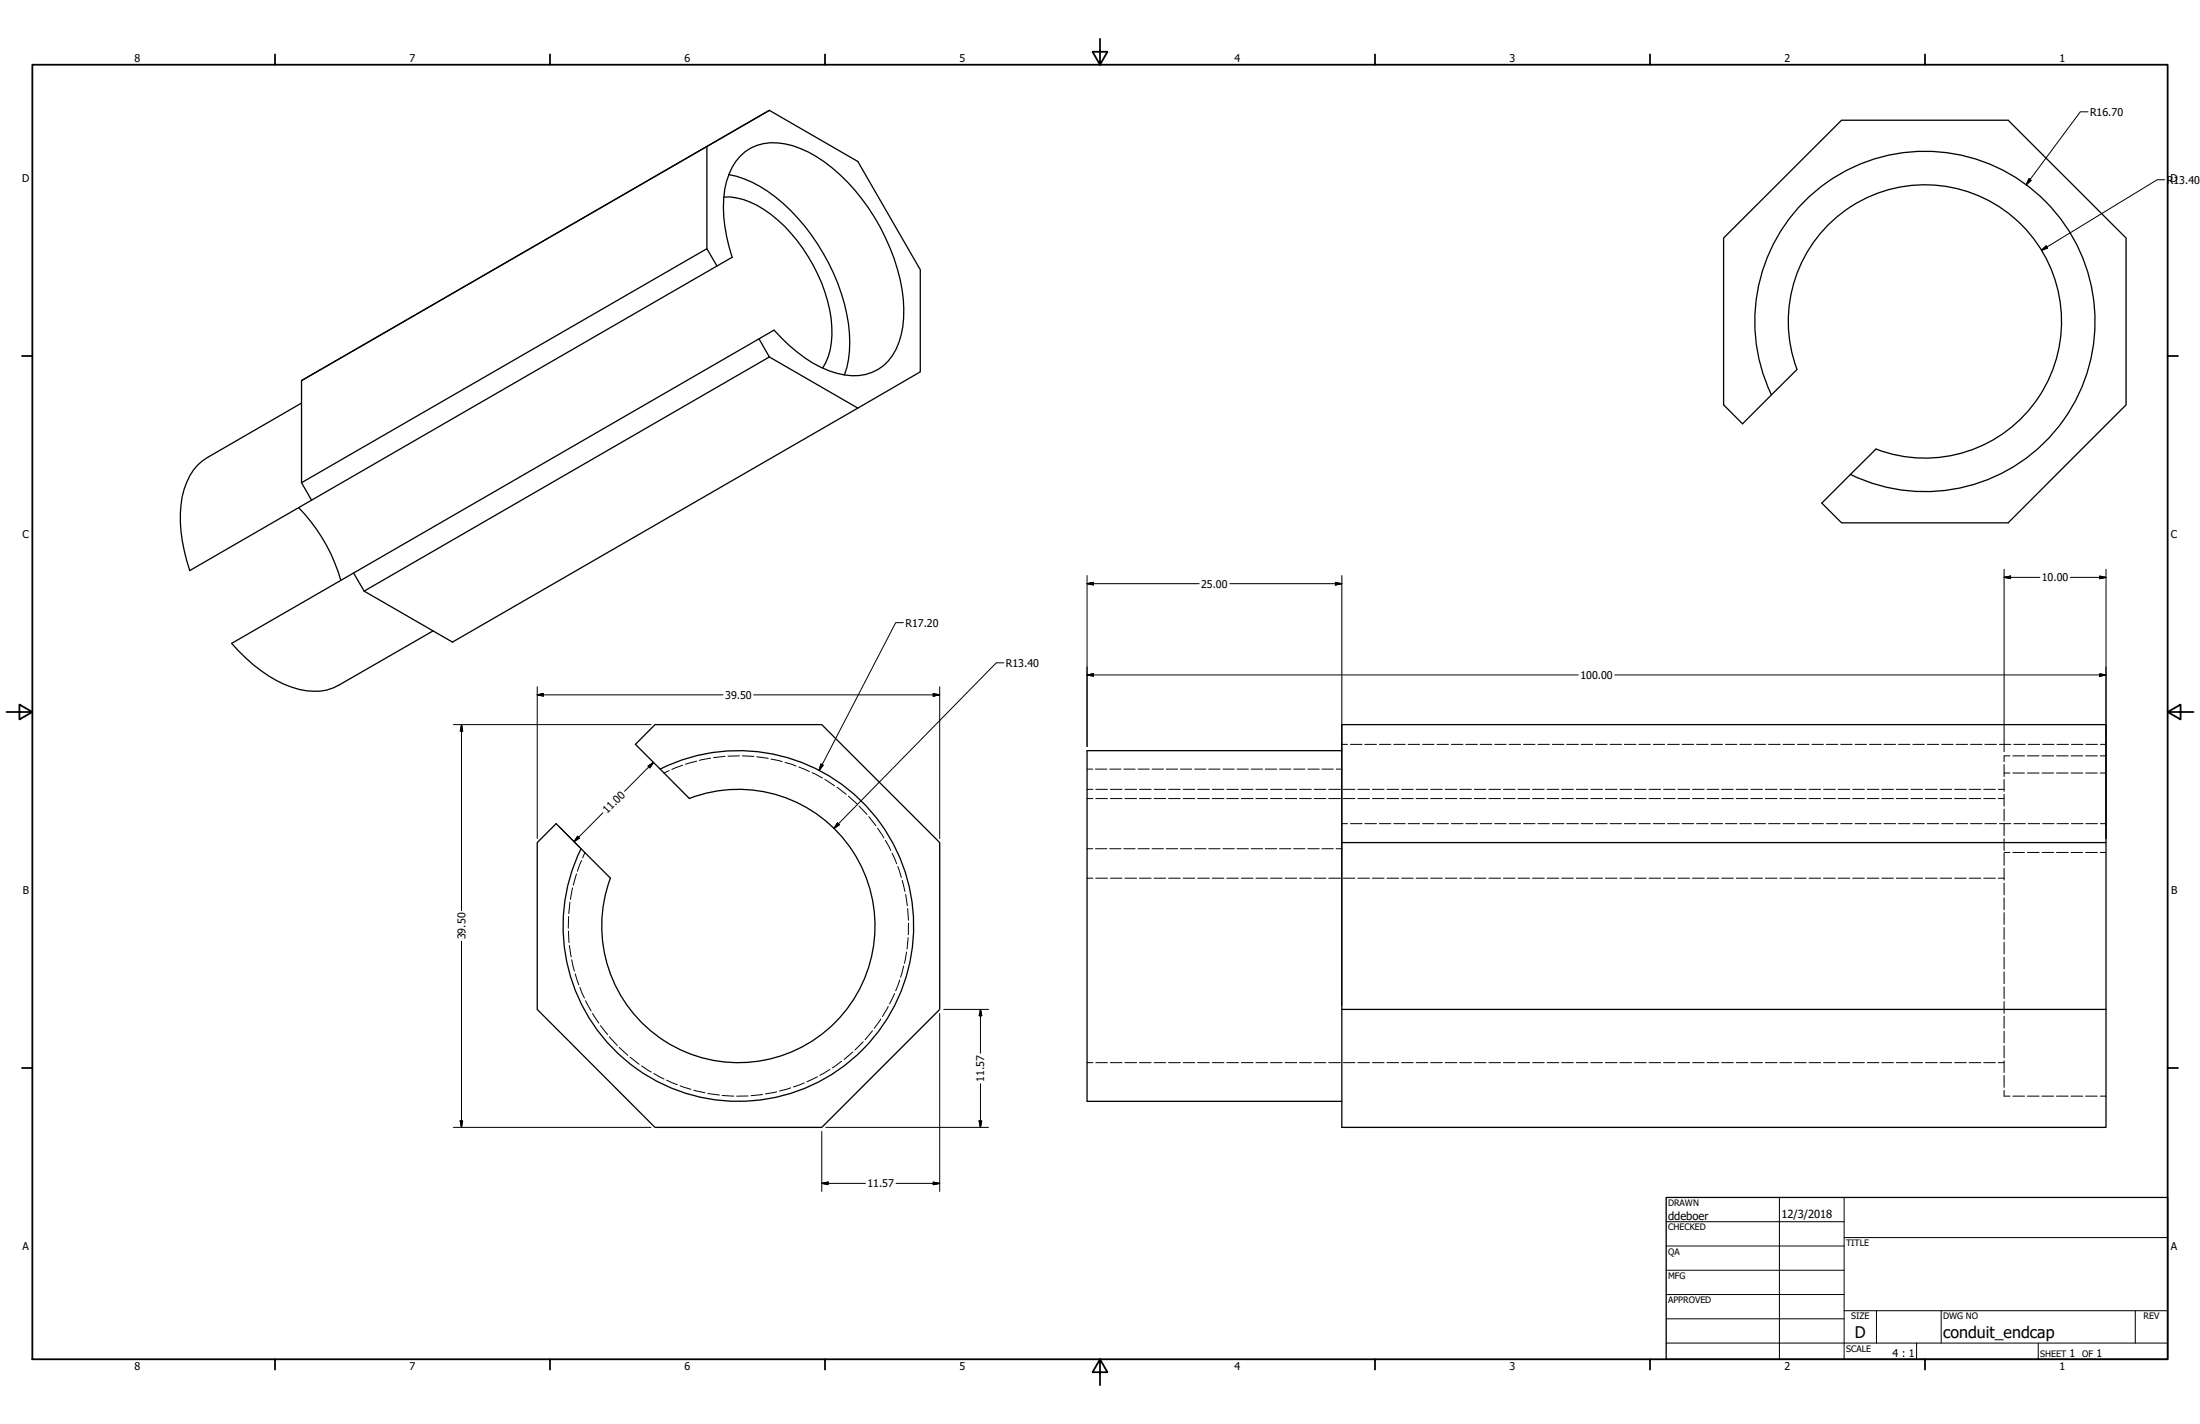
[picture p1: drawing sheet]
<svg xmlns="http://www.w3.org/2000/svg" width="864mm" height="559mm" viewBox="0 0 864 559" stroke-linecap="round" stroke-linejoin="round" font-family="sans-serif">
<!-- layer: Visible (ANSI) -->
<g fill="none" stroke="#000" stroke-width=".51">
<path d="M277.5 57.5v40.1M302 43.3l-183.6 106.1M284.1 77.3a27.3 27.3 0 0 1 18.5 6.8 64.3 64.3 0 0 1 23.9 44.2 25.7 25.7 0 0 1-3.6 16.2M286.1 68.5a47.1 47.1 0 0 1 24.2 14.1 80.8 80.8 0 0 1 23.1 48.1 39.7 39.7 0 0 1-1.9 16.4M281.4 104.4l-3.9-6.8-159.1 91.8M297.9 133l4.1 7.1-159.1 91.9M118.4 158.2l-36.9 21.3a23.3 23.3 0 0 0-10.4 18.6 59.5 59.5 0 0 0 3.4 25.8l212.9-122.9a53.5 53.5 0 0 1-2.2-29.8 18.9 18.9 0 0 1 17.1-15.2 37.6 37.6 0 0 1 24.5 10 80.8 80.8 0 0 1 27.8 51.4 35 35 0 0 1-4.3 22.1 18.6 18.6 0 0 1-21.8 7 53.4 53.4 0 0 1-24.7-17l-212.9 123a57.4 57.4 0 0 0 23.7 17.2 22.4 22.4 0 0 0 18.4-.8l37-21.3M302 140.1l34.7 20M695.4 155a66.8 66.8 0 0 1 50.5-94.9 66.8 66.8 0 0 1 75.7 76.2 66.8 66.8 0 0 1-95.2 49.9M736.4 176.2a53.6 53.6 0 0 0 72.4-43.3 53.6 53.6 0 0 0-59.4-60 53.6 53.6 0 0 0-44 72.1l-21.4 21.3-7.4-7.4v-65.5l46.3-46.2h65.4l46.3 46.2v65.5l-46.3 46.3h-65.4l-7.8-7.8 21.3-21.2M117.2 199.2a67.5 67.5 0 0 1 16.6 28.6M122.3 196.3l-3.9-6.9v-40l183.6-106.1 34.7 20.1 24.6 42.5v40l-183.7 106.1-34.7-20-4.1-7.1"/>
<path d="M526.7 294.6h-100v137.6h100M259.1 301.8a68.8 68.8 0 0 1 98.7 50.9 68.8 68.8 0 0 1-78.3 78.7 68.8 68.8 0 0 1-51.4-98.4M526.7 330.6h300v-46.2h-300v158h300v-46.3M826.7 330.6v65.5h-300M239.6 344.6a53.6 53.6 0 0 0 43.9 72.1 53.6 53.6 0 0 0 59.5-59.9 53.6 53.6 0 0 0-72.4-43.4l-21.2-21.3 7.7-7.7h65.5l46.3 46.2v65.5l-46.3 46.3h-65.5l-46.2-46.3v-65.5l7.4-7.4 21.3 21.4"/>
</g>
<!-- layer: Hidden (ANSI) -->
<g fill="none" stroke="#000" stroke-width=".39">
<path d="M273.4 298.7l-4.4 1.2M279 297.5l-4.5 .9M284.6 296.8l-4.5 .5M290.3 296.6l-4.5 .1M291.4 296.6l4.5 .3M297.1 297l4.5 .6M302.6 297.9l4.5 1M308.2 299.2l4.3 1.4M526.7 292.1h2.3M530.1 292.1h4.6M535.7 292.1h4.6M541.5 292.1h4.5"/>
<path d="M547.1 292.1h4.5M552.8 292.1h4.5M558.4 292.1h4.5M564.1 292.1h4.5M569.7 292.1h4.6M575.4 292.1h4.5M581 292.1h4.6M586.7 292.1h4.5M592.4 292.1h4.5M598 292.1h4.6M603.7 292.1h4.5M609.3 292.1h4.6"/>
<path d="M615 292.1h4.6M620.6 292.1h4.6M626.4 292.1h4.5M632 292.1h4.5M637.7 292.1h4.5M643.3 292.1h4.5M649 292.1h4.5M654.6 292.1h4.6M660.3 292.1h4.5M666 292.1h4.5M671.6 292.1h4.5M677.3 292.1h4.5"/>
<path d="M682.9 292.1h4.6M688.6 292.1h4.5M694.2 292.1h4.6M699.9 292.1h4.6M705.6 292.1h4.5M711.3 292.1h4.5M716.9 292.1h4.5M722.6 292.1h4.5M728.2 292.1h4.5M733.9 292.1h4.5M739.5 292.1h4.6M745.2 292.1h4.5"/>
<path d="M750.9 292.1h4.5M756.5 292.1h4.5M762.2 292.1h4.5M767.8 292.1h4.6M773.5 292.1h4.6M779.1 292.1h4.6M784.9 292.1h4.5M789 296.6h-2.3v2.3M790.1 296.6h4.6M790.5 292.1h4.5M795.8 296.6h4.6M796.2 292.1h4.5"/>
<path d="M801.6 296.6h4.5M801.8 292.1h4.5M807.3 296.6h4.5M807.5 292.1h4.5M813 296.6h4.6M813.1 292.1h4.6M818.7 296.6h4.6M818.8 292.1h4.5M824.4 296.6h2.3M824.5 292.1h2.2M262.7 302.4l-2.1 .9M268 300.3l-4.3 1.6"/>
<path d="M313.6 301l4.2 1.8M318.8 303.2l4 2.1M323.8 305.9l3.8 2.5M328.5 308.9l3.7 2.8M333.1 312.4l3.3 3.1M337.2 316.3l3.1 3.3M426.7 313.4h2.3M426.7 301.8h2.2M426.7 309.8h2.3M430 301.8h4.5M430.1 313.4h4.6M430.1 309.8h4.6"/>
<path d="M435.6 301.8h4.5M435.9 313.4h4.5M435.9 309.8h4.5M441.1 301.8h4.5M441.6 313.4h4.6M441.6 309.8h4.6M446.7 301.8h4.5M447.3 313.4h4.6M447.3 309.8h4.6M452.2 301.8h4.5M453 313.4h4.6M453 309.8h4.6"/>
<path d="M457.8 301.8h4.5M458.7 313.4h4.6M458.7 309.8h4.6M463.4 301.8h4.4M464.4 313.4h4.6M464.4 309.8h4.6M468.9 301.8h4.5M470.2 313.4h4.5M470.2 309.8h4.5M474.5 301.8h4.4M475.9 313.4h4.5M475.9 309.8h4.5"/>
<path d="M480.1 301.8h4.4M481.6 313.4h4.6M481.6 309.8h4.6M485.6 301.8h4.4M487.3 313.4h4.6M487.3 309.8h4.6M491.2 301.8h4.4M493 313.4h4.6M493 309.8h4.6M496.7 301.8h4.4M498.7 313.4h4.6M498.7 309.8h4.6"/>
<path d="M502.3 301.8h4.4M504.4 313.4h4.6M504.4 309.8h4.6M507.8 301.8h4.5M510.2 313.4h4.5M510.2 309.8h4.5M513.4 301.8h4.4M515.9 313.4h4.5M515.9 309.8h4.5M518.9 301.8h4.5M521.6 313.4h4.6M521.6 309.8h4.6"/>
<path d="M524.5 301.8h2.2M527.3 313.4h4.6M527.3 309.8h4.6M533 313.4h4.6M533 309.8h4.6M538.7 313.4h4.6M538.7 309.8h4.6M544.4 313.4h4.6M544.4 309.8h4.6M550.2 313.4h4.5M550.2 309.8h4.5M555.9 313.4h4.6"/>
<path d="M555.9 309.8h4.6M561.6 313.4h4.6M561.6 309.8h4.6M567.3 313.4h4.6M567.3 309.8h4.6M573 313.4h4.6M573 309.8h4.6M578.7 313.4h4.6M578.7 309.8h4.6M584.5 313.4h4.5M584.5 309.8h4.5M590.2 313.4h4.5"/>
<path d="M590.2 309.8h4.5M595.9 313.4h4.6M595.9 309.8h4.6M601.6 313.4h4.6M601.6 309.8h4.6M607.3 313.4h4.6M607.3 309.8h4.6M613 313.4h4.6M613 309.8h4.6M618.7 313.4h4.6M618.7 309.8h4.6M624.5 313.4h4.5"/>
<path d="M624.5 309.8h4.5M630.2 313.4h4.5M630.2 309.8h4.5M635.9 313.4h4.6M635.9 309.8h4.6M641.6 313.4h4.6M641.6 309.8h4.6M647.3 313.4h4.6M647.3 309.8h4.6M653 313.4h4.5M653 309.8h4.5M658.7 313.4h4.6"/>
<path d="M658.7 309.8h4.6M664.4 313.4h4.6M664.4 309.8h4.6M670.1 313.4h4.6M670.1 309.8h4.6M675.8 313.4h4.6M675.8 309.8h4.6M681.5 313.4h4.6M681.5 309.8h4.6M687.3 313.4h4.5M687.3 309.8h4.5M693 313.4h4.5"/>
<path d="M693 309.8h4.5M698.7 313.4h4.6M698.7 309.8h4.6M704.4 313.4h4.6M704.4 309.8h4.6M710.1 313.4h4.6M710.1 309.8h4.6M715.8 313.4h4.6M715.8 309.8h4.6M721.6 313.4h4.5M721.6 309.8h4.5M727.3 313.4h4.5"/>
<path d="M727.3 309.8h4.5M733 313.4h4.6M733 309.8h4.6M738.7 313.4h4.6M738.7 309.8h4.6M744.4 313.4h4.6M744.4 309.8h4.6M750.1 313.4h4.6M750.1 309.8h4.6M755.8 313.4h4.6M755.8 309.8h4.6M761.6 313.4h4.5"/>
<path d="M761.6 309.8h4.5M767.3 313.4h4.5M767.3 309.8h4.5M773 313.4h4.6M773 309.8h4.6M778.7 313.4h4.6M778.7 309.8h4.6M784.4 313.4h2.3M784.4 309.8h2.3M786.7 303.3h2.3M786.7 300v4.7M786.7 305.9v4.6"/>
<path d="M786.7 311.7v4.7M786.7 317.5v4.6M790.1 303.3h4.6M795.8 303.3h4.6M801.6 303.3h4.5M807.3 303.3h4.5M813 303.3h4.6M818.7 303.3h4.6M824.4 303.3h2.3M228.3 337.7l-1.7 4.2M229.6 334.5l-.9 2.1M341.1 320.5l2.8 3.5"/>
<path d="M344.5 325l2.5 3.8M347.5 329.8l2.2 4M350.2 334.8l1.8 4.2M426.7 333.1h2.2M430 333.1h4.5M435.6 333.1h4.5M441.1 333.1h4.5M446.7 333.1h4.5M452.2 333.1h4.5M457.8 333.1h4.5M463.4 333.1h4.4M468.9 333.1h4.5"/>
<path d="M474.5 333.1h4.4M480.1 333.1h4.4M485.6 333.1h4.4M491.2 333.1h4.4M496.7 333.1h4.4M502.3 333.1h4.4M507.8 333.1h4.5M513.4 333.1h4.4M518.9 333.1h4.5M524.5 333.1h2.2M526.7 323.2h2.3M530.1 323.2h4.6"/>
<path d="M535.7 323.2h4.6M541.5 323.2h4.5M547.1 323.2h4.5M552.8 323.2h4.5M558.4 323.2h4.5M564.1 323.2h4.5M569.7 323.2h4.6M575.4 323.2h4.5M581 323.2h4.6M586.7 323.2h4.5M592.4 323.2h4.5M598 323.2h4.6"/>
<path d="M603.7 323.2h4.5M609.3 323.2h4.6M615 323.2h4.6M620.6 323.2h4.6M626.4 323.2h4.5M632 323.2h4.5M637.7 323.2h4.5M643.3 323.2h4.5M649 323.2h4.5M654.6 323.2h4.6M660.3 323.2h4.5M666 323.2h4.5"/>
<path d="M671.6 323.2h4.5M677.3 323.2h4.5M682.9 323.2h4.6M688.6 323.2h4.5M694.2 323.2h4.6M699.9 323.2h4.6M705.6 323.2h4.5M711.3 323.2h4.5M716.9 323.2h4.5M722.6 323.2h4.5M728.2 323.2h4.5M733.9 323.2h4.5"/>
<path d="M739.5 323.2h4.6M745.2 323.2h4.5M750.9 323.2h4.5M756.5 323.2h4.5M762.2 323.2h4.5M767.8 323.2h4.6M773.5 323.2h4.6M779.1 323.2h4.6M784.9 323.2h4.5M786.7 334.5h2.3M786.7 323.3v4.6M786.7 329.1v4.7"/>
<path d="M786.7 334.9v4.6M790.1 334.5h4.6M790.5 323.2h4.5M795.8 334.5h4.6M796.2 323.2h4.5M801.6 334.5h4.5M801.8 323.2h4.5M807.3 334.5h4.5M807.5 323.2h4.5M813 334.5h4.6M813.1 323.2h4.6M818.7 334.5h4.6"/>
<path d="M818.8 323.2h4.5M824.4 334.5h2.3M824.5 323.2h2.2M223.2 359.7l-.1 4.5M223.7 354l-.4 4.5M224.8 348.4l-.9 4.5M226.3 343l-1.3 4.3M352.4 340l1.4 4.4M354.1 345.4l1.1 4.4M355.5 351l.7 4.4M356.3 356.6l.3 4.5M426.7 344.6h2.3"/>
<path d="M430.1 344.6h4.6M435.9 344.6h4.5M441.6 344.6h4.6M447.3 344.6h4.6M453 344.6h4.6M458.7 344.6h4.6M464.4 344.6h4.6M470.2 344.6h4.5M475.9 344.6h4.5M481.6 344.6h4.6M487.3 344.6h4.6M493 344.6h4.6"/>
<path d="M498.7 344.6h4.6M504.4 344.6h4.6M510.2 344.6h4.5M515.9 344.6h4.5M521.6 344.6h4.6M527.3 344.6h4.6M533 344.6h4.6M538.7 344.6h4.6M544.4 344.6h4.6M550.2 344.6h4.5M555.9 344.6h4.6M561.6 344.6h4.6"/>
<path d="M567.3 344.6h4.6M573 344.6h4.6M578.7 344.6h4.6M584.5 344.6h4.5M590.2 344.6h4.5M595.9 344.6h4.6M601.6 344.6h4.6M607.3 344.6h4.6M613 344.6h4.6M618.7 344.6h4.6M624.5 344.6h4.5M630.2 344.6h4.5"/>
<path d="M635.9 344.6h4.6M641.6 344.6h4.6M647.3 344.6h4.6M653 344.6h4.5M658.7 344.6h4.6M664.4 344.6h4.6M670.1 344.6h4.6M675.8 344.6h4.6M681.5 344.6h4.6M687.3 344.6h4.5M693 344.6h4.5M698.7 344.6h4.6"/>
<path d="M704.4 344.6h4.6M710.1 344.6h4.6M715.8 344.6h4.6M721.6 344.6h4.5M727.3 344.6h4.5M733 344.6h4.6M738.7 344.6h4.6M744.4 344.6h4.6M750.1 344.6h4.6M755.8 344.6h4.6M761.6 344.6h4.5M767.3 344.6h4.5"/>
<path d="M773 344.6h4.6M778.7 344.6h4.6M784.4 344.6h2.3M786.7 340.7v4.7M786.7 346.5v4.7M786.7 352.4v4.6M786.7 358.1v4.7M223.1 365.4l.3 4.5M223.5 371l.7 4.5M224.4 376.6l1.1 4.5M354.7 379.1l-1.2 4.4M355.9 373.6l-.9 4.4"/>
<path d="M356.5 367.9l-.5 4.5M356.6 362.2v4.6M786.7 364v4.6M786.7 369.8v4.6M786.7 375.6v4.6M225.8 382.1l1.4 4.4M227.6 387.5l1.8 4.2M229.9 392.7l2.1 4M232.6 397.7l2.5 3.8M345.8 399.9l-2.6 3.6M348.7 395l-2.3 3.9M351.2 389.9l-2 4.1"/>
<path d="M353.2 384.6l-1.6 4.2M786.7 381.4v4.6M786.7 387.2v4.7M786.7 393v4.6M786.7 398.8v4.7M235.7 402.5l2.8 3.5M239.2 406.9l3.1 3.4M243.1 411l3.3 3.1M247.3 414.8l3.6 2.8M251.8 418.3l3.9 2.4M325.8 419.7l-4 2.3M330.4 416.4l-3.7 2.6"/>
<path d="M334.8 412.8l-3.5 2.9M338.8 408.8l-3.2 3.3M342.5 404.5l-2.9 3.5M426.7 417h2.3M430.1 417h4.6M435.9 417h4.5M441.6 417h4.6M447.3 417h4.6M453 417h4.6M458.7 417h4.6M464.4 417h4.6M470.2 417h4.5"/>
<path d="M475.9 417h4.5M481.6 417h4.6M487.3 417h4.6M493 417h4.6M498.7 417h4.6M504.4 417h4.6M510.2 417h4.5M515.9 417h4.5M521.6 417h4.6M527.3 417h4.6M533 417h4.6M538.7 417h4.6"/>
<path d="M544.4 417h4.6M550.2 417h4.5M555.9 417h4.6M561.6 417h4.6M567.3 417h4.6M573 417h4.6M578.7 417h4.6M584.5 417h4.5M590.2 417h4.5M595.9 417h4.6M601.6 417h4.6M607.3 417h4.6"/>
<path d="M613 417h4.6M618.7 417h4.6M624.5 417h4.5M630.2 417h4.5M635.9 417h4.6M641.6 417h4.6M647.3 417h4.6M653 417h4.5M658.7 417h4.6M664.4 417h4.6M670.1 417h4.6M675.8 417h4.6"/>
<path d="M681.5 417h4.6M687.3 417h4.5M693 417h4.5M698.7 417h4.6M704.4 417h4.6M710.1 417h4.6M715.8 417h4.6M721.6 417h4.5M727.3 417h4.5M733 417h4.6M738.7 417h4.6M744.4 417h4.6"/>
<path d="M750.1 417h4.6M755.8 417h4.6M761.6 417h4.5M767.3 417h4.5M773 417h4.6M778.7 417h4.6M784.4 417h2.3M786.7 404.6v4.7M786.7 410.4v4.7M786.7 416.2v4.7M256.7 421.3l4 2.1M261.7 423.9l4.2 1.7"/>
<path d="M267 426.1l4.3 1.4M272.4 427.8l4.3 1M277.9 429.1l4.5 .6M283.5 429.9l4.5 .2M293.7 430.1h-4.5M299.3 429.5l-4.5 .5M304.9 428.4l-4.4 .9M310.4 426.9l-4.4 1.2M315.7 424.9l-4.2 1.6M320.9 422.5l-4.2 2M786.7 422v4.7M786.7 427.9v2.2h2.3"/>
<path d="M790.1 430.1h4.6M795.8 430.1h4.6M801.6 430.1h4.5M807.3 430.1h4.5M813 430.1h4.6M818.7 430.1h4.6M824.4 430.1h2.3"/>
</g>
<!-- layer: Border (ANSI) -->
<g fill="none" stroke="#000" stroke-width=".7">
<path d="M431.8 15.2v10.2l-2.9-5.1h5.8l-2.9 5.1M12.7 25.4h838.2v508h-838.2zM107.9 21.3v4.1M215.9 21.3v4.1M323.8 21.3v4.1M539.8 21.3v4.1M647.7 21.3v4.1M755.6 21.3v4.1M8.6 139.7h4.1M850.9 139.7h4.1M2.5 279.4h10.2l-5.1-2.9v5.8l5.1-2.9M850.9 279.4l5.1 2.9v-5.8l-5.1 2.9h10.2"/>
<path d="M8.6 419.1h4.1M850.9 419.1h4.1M107.9 533.4v4.1M215.9 533.4v4.1M323.8 533.4v4.1M431.8 533.4l2.9 5.1h-5.8l2.9-5.1v10.2M539.8 533.4v4.1M647.7 533.4v4.1M755.6 533.4v4.1"/>
</g>
<!-- layer: Title (ANSI) -->
<g fill="none" stroke="#000" stroke-width=".39">
<path d="M654 479.4h69.9M698.5 469.9v63.5M723.9 469.9v63.5M654 488.9h69.9M654 498.5h69.9M723.9 485.6h127M654 508h69.9M654 517.5h69.9M723.9 514.3h127M736.6 514.3v12.7M762 514.3v12.7M838.2 514.3v12.7"/>
<path d="M654 527h196.9M752.3 527v6.4M800.1 527v6.4"/>
</g>
<path d="M654 469.9h196.9v63.5h-196.9z" fill="none" stroke="#000" stroke-width=".51"/>
<!-- layer: Dimension (ANSI) -->
<g fill="none" stroke="#000" stroke-width=".39">
<path d="M819.7 43.9h-3.1l-21.2 28.6M796.5 70.2l.8 .6-1.9 1.7zM849.8 70.5h-3l-45.4 27.7M801.4 98.2l1.8-1.7 .6 .8zM426.7 229l2.5-.5v1.1zM426.7 225.9v67.1M426.7 229h44M482.7 229h44M524.2 228.5l2.5 .5-2.5 .6zM526.7 225.9v168.6M786.7 226.6l2.5-.5v1zM786.7 226.6h14"/>
<path d="M786.7 223.4v71.6M812.7 226.6h14M824.2 226.1l2.5 .5-2.5 .5zM826.7 223.4v105.7M354.6 244.3h-3l-30 58M210.9 272.7l2.5-.5v1zM210.9 272.7h72.9M210.9 269.5v59.6M295.8 272.7h73.1M366.3 272.2l2.6 .5-2.6 .5zM368.9 269.5v59.6M394.1 260.1h-3l-63.8 65"/>
<path d="M426.7 264.9l2.5-.5v1zM426.7 264.9h192.9M633.9 264.9h192.8M824.2 264.4l2.5 .5-2.5 .5zM178 284.4h77.5M181.2 284.4l.4 2.5h-.9zM181.2 284.4v73M256.5 299.2l-11.3 11.3M322.3 299.8l.9 .5-1.6 2zM236.7 319l-11.3 11.3M254.4 300.6l2.1-1.4-1.4 2.1zM219.5 324.4l8.1 8.1"/>
<path d="M226.8 328.2l.7 .7-2.1 1.4zM328.7 323l.8 .7-2.2 1.4zM181.2 369.4v73M368.9 397.7v69.9M370.5 396.1h17.5M384.9 396.1l.5 2.5h-1zM384.9 396.1v17.2M180.7 439.9h.9l-.4 2.5zM384.4 439.9h1l-.5 2.5zM384.9 425.3v17.1M178 442.4h77.5M322.6 444v23.6"/>
<path d="M324.2 442.4h63.8M322.6 464.4l2.5-.5v1zM322.6 464.4h17.1M351.7 464.4h17.2M366.3 463.9l2.6 .5-2.6 .5z"/>
</g>
<g fill="#000" stroke="#000" stroke-width=".39">
<path d="M796.5 70.2l-1.1 2.3zM796.5 70.2l.8 .6-1.9 1.7zM801.4 98.2l1.8-1.7zM801.4 98.2l1.8-1.7 .6 .8zM426.7 229l2.5-.5zM426.7 229l2.5-.5v1.1zM524.2 229.6l2.5-.6zM524.2 228.5l2.5 .5-2.5 .6zM786.7 226.6l2.5-.5zM786.7 226.6l2.5-.5v1zM824.2 227.1l2.5-.5zM824.2 226.1l2.5 .5-2.5 .5z"/>
<path d="M210.9 272.7l2.5-.5zM210.9 272.7l2.5-.5v1zM366.3 273.2l2.6-.5zM366.3 272.2l2.6 .5-2.6 .5zM426.7 264.9l2.5-.5zM426.7 264.9l2.5-.5v1zM824.2 265.4l2.5-.5zM824.2 264.4l2.5 .5-2.5 .5zM181.2 284.4l.4 2.5zM181.2 284.4l.4 2.5h-.9zM322.3 299.8l-.7 2.5zM322.3 299.8l.9 .5-1.6 2z"/>
<path d="M256.5 299.2l-1.4 2.1zM254.4 300.6l2.1-1.4-1.4 2.1zM226.8 328.2l-1.4 2.1zM226.8 328.2l.7 .7-2.1 1.4zM328.7 323l-1.4 2.1zM328.7 323l.8 .7-2.2 1.4zM384.9 396.1l.5 2.5zM384.9 396.1l.5 2.5h-1zM180.7 439.9l.5 2.5zM180.7 439.9h.9l-.4 2.5zM384.4 439.9l.5 2.5zM384.4 439.9h1l-.5 2.5z"/>
<path d="M322.6 464.4l2.5-.5zM322.6 464.4l2.5-.5v1zM366.3 464.9l2.6-.5zM366.3 463.9l2.6 .5-2.6 .5z"/>
</g>
<g font-size="6.3">
<text x="728.1" y="524.9">D</text>
<text x="762.8" y="525">conduit_endcap</text>
</g>
<g font-size="4.4">
<text x="654.8" y="478.6">ddeboer</text>
<text x="699.3" y="478">12/3/2018</text>
</g>
<g font-size="4.2">
<text x="52.8" y="24.4">8</text>
<text x="160.8" y="24.4">7</text>
<text x="268.7" y="24.4">6</text>
<text x="376.7" y="24.4">5</text>
<text x="484.6" y="24.4">4</text>
<text x="592.6" y="24.4">3</text>
<text x="700.5" y="24.4">2</text>
<text x="808.5" y="24.4">1</text>
<text x="820.4" y="45.4">R16.70</text>
<text x="8.8" y="71.4">D</text>
<text x="850.6" y="72.1">RD13.40</text>
<text x="8.9" y="211.1">C</text>
<text x="852.2" y="211.1">C</text>
<text x="471.5" y="230.6">25.00</text>
<text x="801.5" y="228.1">10.00</text>
<text x="355.4" y="245.9">R17.20</text>
<text x="394.8" y="261.6">R13.40</text>
<text x="620.4" y="266.4">100.00</text>
<text x="284.7" y="274.2">39.50</text>
<text x="238.3" y="319.5" transform="rotate(-45 238.3 319.5)">11.00</text>
<text x="9" y="350.8">B</text>
<text x="852.2" y="350.8">B</text>
<text x="182.7" y="368.6" transform="rotate(-90 182.7 368.6)">39.50</text>
<text x="386.3" y="424.4" transform="rotate(-90 386.3 424.4)">11.57</text>
<text x="340.5" y="465.9">11.57</text>
<text x="8.9" y="490.5">A</text>
<text x="852.2" y="490.5">A</text>
<text x="742.9" y="532.6">4 : 1</text>
<text x="812.4" y="532.6">1</text>
<text x="823" y="532.6">1</text>
<text x="52.8" y="537.5">8</text>
<text x="160.8" y="537.5">7</text>
<text x="268.7" y="537.5">6</text>
<text x="376.7" y="537.5">5</text>
<text x="484.6" y="537.5">4</text>
<text x="592.6" y="537.5">3</text>
<text x="700.5" y="537.5">2</text>
<text x="808.5" y="537.5">1</text>
</g>
<g font-size="3.5">
<text x="654.8" y="473.2">DRAWN</text>
<text x="654.8" y="482.8">CHECKED</text>
<text x="724.7" y="488.9">TITLE</text>
<text x="654.8" y="492.3">QA</text>
<text x="654.8" y="501.8">MFG</text>
<text x="654.8" y="511.4">APPROVED</text>
<text x="726.7" y="517.7">SIZE</text>
<text x="762.8" y="517.7">DWG NO</text>
<text x="841.4" y="517.7">REV</text>
<text x="724.7" y="530.4">SCALE</text>
<text x="800.9" y="532.6">SHEET</text>
<text x="817.4" y="532.6">OF</text>
</g>
</svg>
